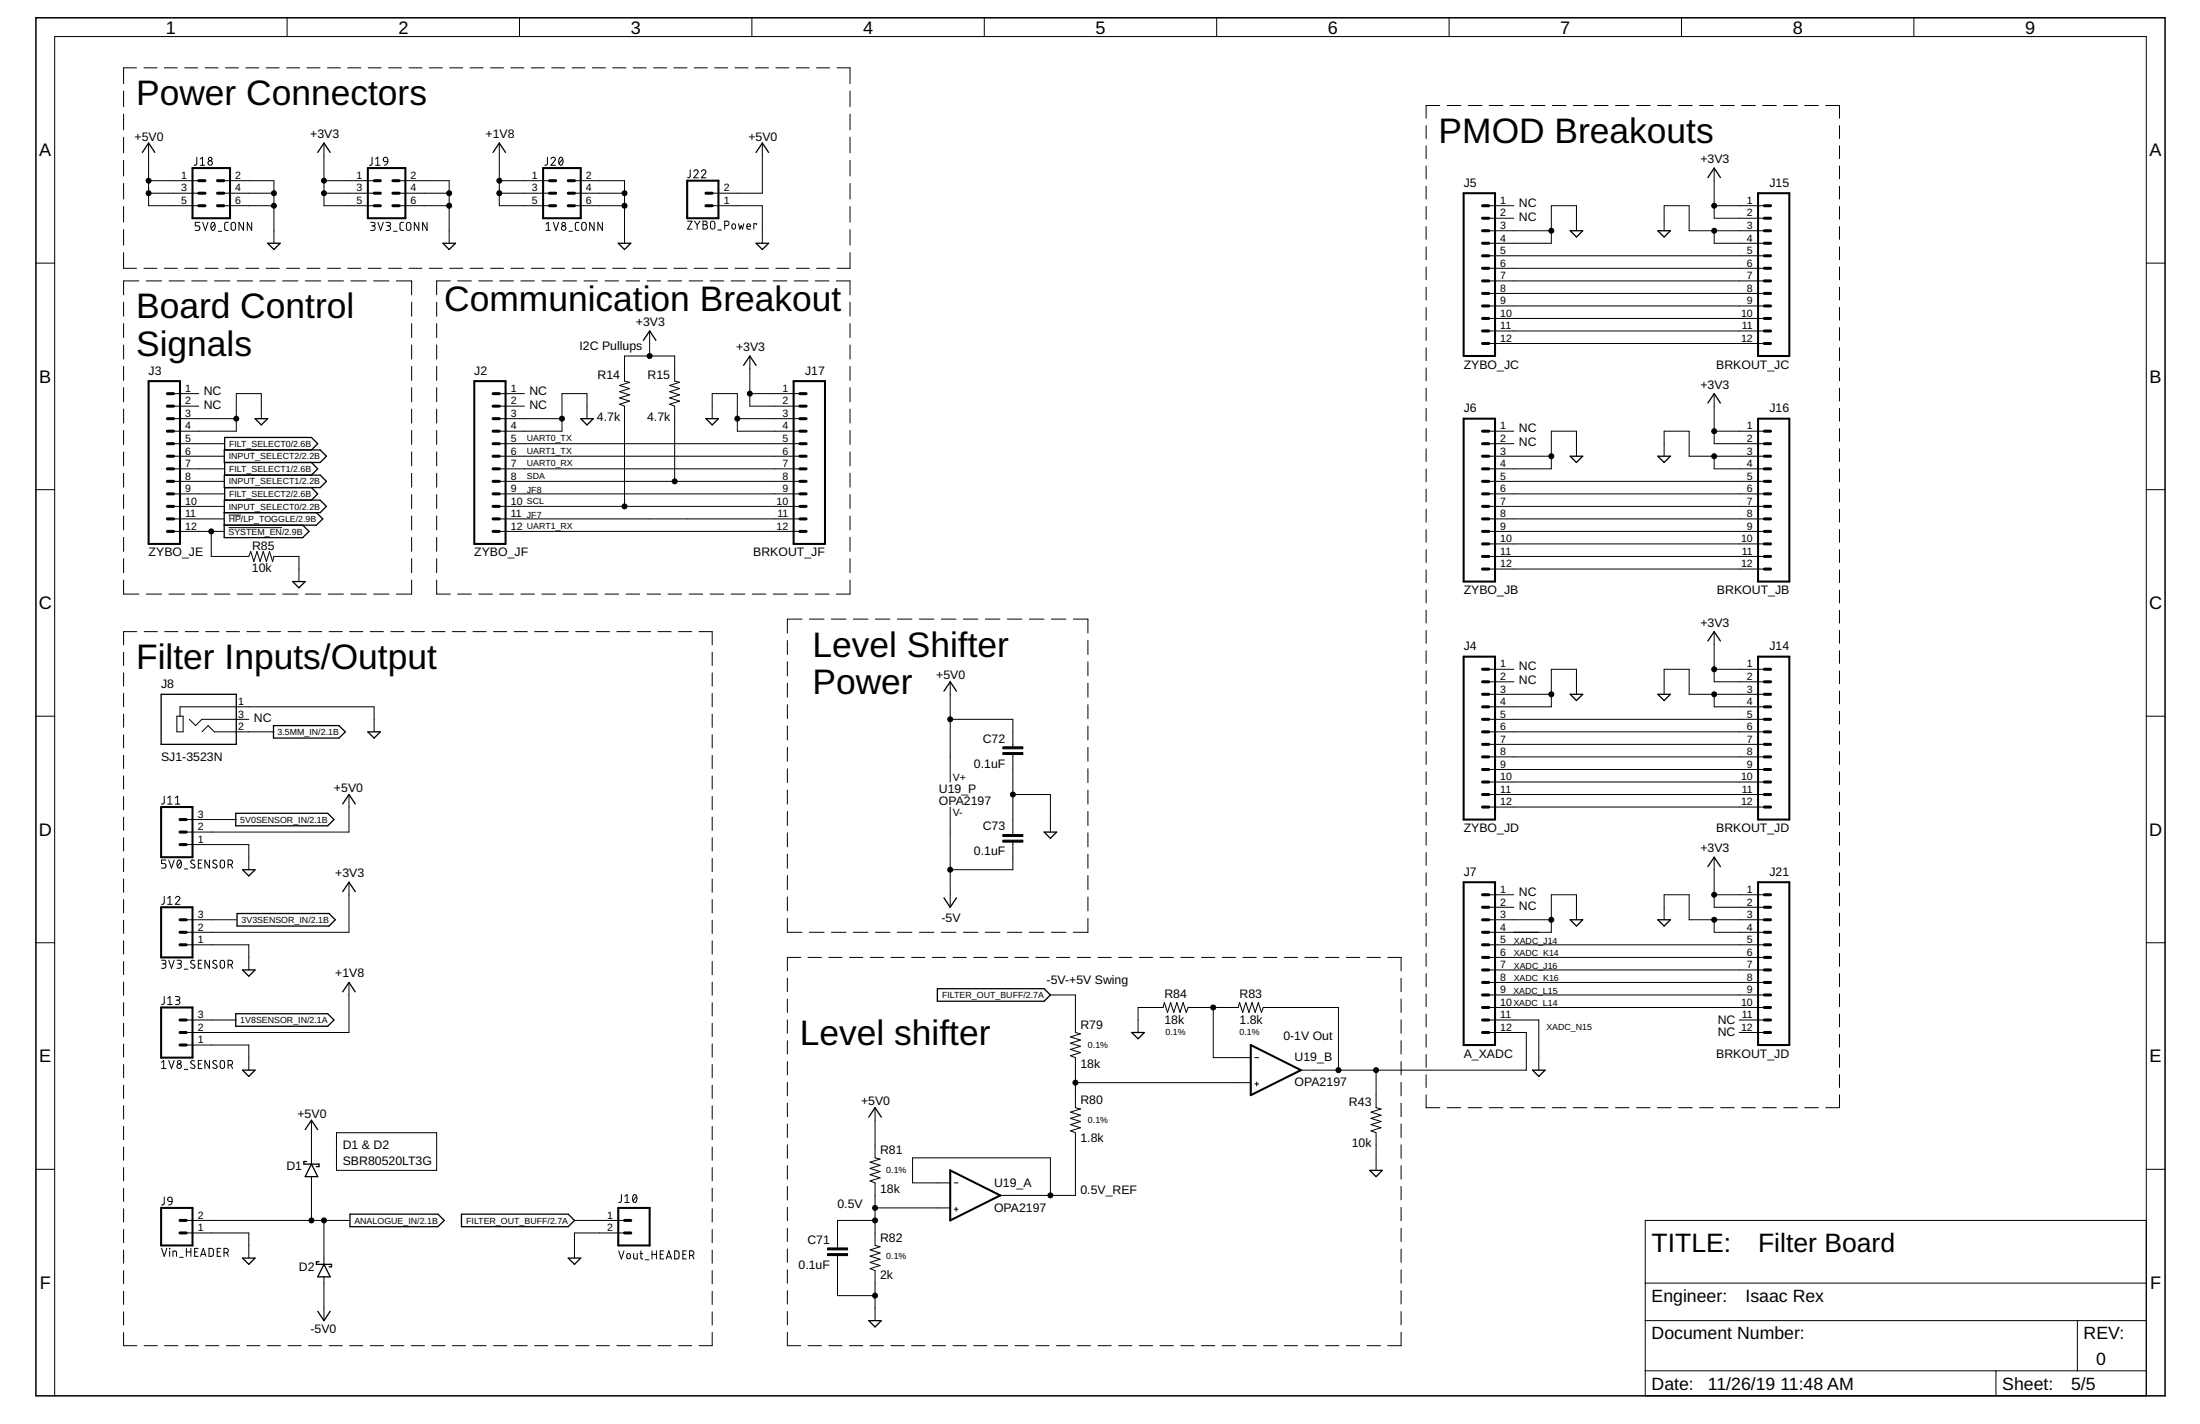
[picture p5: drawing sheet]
<svg xmlns="http://www.w3.org/2000/svg" width="432mm" height="279mm" viewBox="0 0 432 279" stroke-linecap="round" stroke-linejoin="round" font-family="sans-serif">
<g fill="none" stroke="#000" stroke-width=".2">
<path d="M24.3 17.9v3M26.8 13.3h-2.5v3.1M28.3 13.3h2.5M32.3 13.3h2.5M36.3 13.3h2.5M40.3 13.3h2.5M44.3 13.3h2.5M48.3 13.3h2.5M52.3 13.3h2.5M56.3 13.3h2.5M56.3 3.5v3.7M60.3 13.3h2.5"/>
<path d="M64.3 13.3h2.5M68.3 13.3h2.5M72.3 13.3h2.5M76.3 13.3h2.5M80.3 13.3h2.5M84.3 13.3h2.5M88.3 13.3h2.5M92.3 13.3h2.5M96.3 13.3h2.5M100.3 13.3h2.5M102 3.5v3.7M104.3 13.3h2.5"/>
<path d="M108.3 13.3h2.5M112.3 13.3h2.5M116.3 13.3h2.5M120.3 13.3h2.5M124.3 13.3h2.5M128.3 13.3h2.5M132.3 13.3h2.5M136.3 13.3h2.5M140.3 13.3h2.5M144.3 13.3h2.5M147.6 3.5v3.7M148.3 13.3h2.5"/>
<path d="M152.3 13.3h2.5M156.3 13.3h2.5M160.3 13.3h2.5M164.3 13.3h2.5v3.1M166.8 17.9v3M193.2 3.5v3.7M238.8 3.5v3.7M284.4 3.5v3.7M330 3.5v3.7M375.6 3.5v3.7M24.3 22.4v3.1M24.3 26.9v3.1"/>
<path d="M24.3 31.5v3M24.3 36v3.1M29.2 28.1v12.3h9.8M29.2 35.5h9.8M29.2 37.9h9.8M38.6 30.8v1.4l-.2 .2h-.3M39.3 32.4h.9M39.3 31.2l.5-.4v1.6M43.9 35.5h9.9v12.2M43.9 37.9h9.9M63.6 28.1v12.3h9.8M63.6 35.5h9.8"/>
<path d="M63.6 37.9h9.8M73 30.8v1.4l-.2 .2h-.3M73.7 32.4h.9M73.7 31.2l.4-.4v1.6M75.4 31l.3-.2 .3 .2 .1 .7-.8-.1-.1-.3zM76.1 31.7l-.3 .6-.4 .1M78.3 35.5h9.9v12.2M78.3 37.9h9.9M98 28.1v12.3h9.8M98 35.5h9.8M98 37.9h9.8M107.4 30.8v1.4l-.2 .2h-.3"/>
<path d="M108.1 31.2a.43 .43 0 0 1 .6-.3 .43 .43 0 0 1 .2 .6l-.8 .9h.9M109.9 30.9l.2-.1a.96 .96 0 0 1 0 1.6 1.01 1.01 0 0 1-.2-1.5zM110.4 31.2l-.7 .9M112.8 35.5h9.8v12.2M112.8 37.9h9.8M135.5 33.3l-.1 1.4-.1 .2h-.3M136.2 33.7a.43 .43 0 0 1 .6-.4 .43 .43 0 0 1 .1 .7l-.7 .9h.8M137.7 33.7a.43 .43 0 0 1 .6-.4 .43 .43 0 0 1 .1 .7l-.7 .9h.8M149.6 28.1v9.8h-9.8M166.8 22.4v3.1M166.8 26.9v3.1M166.8 31.5v3"/>
<path d="M166.8 36v3.1M279.9 24.7v2.5M279.9 28.6v2.5M279.9 32.6v2.5M279.9 36.6v2.5M282.6 20.7h-2.7v2.5M284 20.7h2.7M288.2 20.7h2.7M292.3 20.7h2.7M296.4 20.7h2.7M300.5 20.7h2.7M304.7 20.7h2.7"/>
<path d="M308.8 20.7h2.7M312.9 20.7h2.7M317.1 20.7h2.6M321.2 20.7h2.7M325.3 20.7h2.7M329.5 20.7h2.6M333.6 20.7h2.7M336.4 33v9.8h9.9M337.7 20.7h2.7M341.8 20.7h2.7M346 20.7h2.6M350.1 20.7h2.7"/>
<path d="M354.2 20.7h2.7M358.4 20.7h2.6v2.5M361 24.7v2.5M361 28.6v2.5M361 32.6v2.5M361 36.6v2.5M7 51.6h3.7M24.3 40.5v3.1M24.3 45v3.1M24.3 49.6v3h2.5M24.3 59.3v2.7M27.3 55.1h-3v2.7"/>
<path d="M28.3 52.6h2.5M28.7 55.1h3M32.3 52.6h2.5M33.2 55.1h3M36.3 52.6h2.5M37.6 55.1h3M39.2 43.6h-.9v.7h.6a.45 .45 0 0 1 .3 .5 .45 .45 0 0 1-.3 .4h-.6M39.8 43.6l.5 1.6 .5-1.6M40.3 52.6h2.5M41.6 43.7l.2-.1a.93 .93 0 0 1 0 1.6 1.01 1.01 0 0 1-.2-1.5zM42.1 55.1h3M42.2 44l-.8 .9"/>
<path d="M42.8 45.4h.7M43.9 40.4h9.9M44.3 52.6h2.5M44.8 43.6l-.5 .1-.2 .3v1l.2 .2h.5M45.5 43.8l.3-.2 .3 .2 .1 1a.43 .43 0 0 1-.4 .4 .43 .43 0 0 1-.4-.4zM46.6 55.1h3M47.8 43.6v1.6l-.9-1.6v1.6M48.3 52.6h2.5M49.4 43.6v1.6l-.9-1.6v1.6M51 55.1h3M52.3 52.6h2.5M55.5 55.1h3"/>
<path d="M56.3 52.6h2.5M59.9 55.1h3M60.3 52.6h2.5M64.3 52.6h2.5M64.4 55.1h3M68.3 52.6h2.5M68.9 55.1h3M72.3 52.6h2.5M72.7 43.6h.6a.35 .35 0 0 1 .3 .4 .35 .35 0 0 1-.3 .3h-.4M73.2 44.3a.44 .44 0 0 1 .4 .5 .44 .44 0 0 1-.4 .4h-.5M73.3 55.1h3M74.2 43.6l.5 1.6 .5-1.6"/>
<path d="M75.8 43.6h.5a.35 .35 0 0 1 .4 .4 .35 .35 0 0 1-.4 .3h-.3M76.2 44.3a.44 .44 0 0 1 .5 .5 .44 .44 0 0 1-.5 .4h-.4M76.3 52.6h2.5M77.2 45.4h.7M77.8 55.1h3v2.7M78.3 40.4h9.9M79.2 43.6l-.5 .1-.2 .3v1l.2 .2h.5M79.9 43.8l.3-.2 .3 .2 .1 1a.44 .44 0 0 1-.4 .4 .44 .44 0 0 1-.4-.4zM80.3 52.6h2.5M80.8 59.3v2.7M82.2 43.6v1.6l-.9-1.6v1.6M83.8 43.6v1.6l-.8-1.6v1.6"/>
<path d="M84.3 52.6h2.5M85.7 59.3v2.7M88.3 52.6h2.5M88.4 55.1h-2.7v2.7M89.8 55.1h2.7M92.3 52.6h2.5M94 55.1h2.6M96.3 52.6h2.5M98.1 55.1h2.7M100.3 52.6h2.5M102.2 55.1h2.7M104.3 52.6h2.5"/>
<path d="M106.4 55.1h2.6M107.2 45.2h.8M107.2 44l.4-.4v1.6M108.3 52.6h2.5M108.6 43.6l.5 1.6 .5-1.6M110.5 55.1h2.7M111.7 45.4h.7M112.3 52.6h2.5M112.8 40.4h9.8M113.6 43.6l-.6 .1-.1 .3 .1 1.1 .6 .1M114.3 43.8l.3-.2 .3 .2 .2 1a.44 .44 0 0 1-.5 .4 .44 .44 0 0 1-.4-.4zM114.6 55.1h2.7"/>
<path d="M116.3 52.6h2.5M116.6 43.6v1.6l-.9-1.6v1.6M118.2 43.6v1.6l-.9-1.6v1.6M118.7 55.1h2.7M120.3 52.6h2.5M122.9 55.1h2.6M124.3 52.6h2.5M127 55.1h2.7M128.3 52.6h2.5M131.1 55.1h2.7M132.3 52.6h2.5M135 43.4h.8l-.8 1.6h.8"/>
<path d="M135.3 55.1h2.6M136.3 52.6h2.5M136.3 43.4l.5 .7M136.8 44.1v.9M137.4 43.4l-.6 .7M138 43.4h.4a.35 .35 0 0 1 .4 .3 .35 .35 0 0 1-.4 .4 .43 .43 0 0 1 .5 .4 .43 .43 0 0 1-.5 .5h-.4zM138 44.1h.4M139.4 55.1h2.6M139.6 43.5l.3-.1 .3 .1 .1 1a.43 .43 0 0 1-.4 .5 .43 .43 0 0 1-.5-.5zM139.8 40.4h9.8v7.3M140.3 52.6h2.5M140.9 45.1h.7"/>
<path d="M142.2 44.3h.5a.43 .43 0 0 0 .4-.5 .43 .43 0 0 0-.4-.4h-.5v1.6M143.5 55.1h2.7M143.8 44l.2-.1 .3 .1 .1 .6a.35 .35 0 0 1-.4 .4 .35 .35 0 0 1-.3-.4zM144.3 52.6h2.5M144.9 43.9l.3 1.1 .3-.7 .2 .7 .3-1.1M146.6 44.4h.7a.36 .36 0 0 0-.3-.5 .36 .36 0 0 0-.4 .4l.1 .6 .6 .1M147.6 55.1h2.7M148.3 52.6h2.5M148.5 44.1v-.2h-.5v1.1M151.8 55.1h2.7M152.3 52.6h2.5M155.9 55.1h2.7"/>
<path d="M156.3 52.6h2.5M160 55.1h2.7M160.3 52.6h2.5M164.1 55.1h2.7v2.7M166.8 49.6v3h-2.5M166.8 40.5v3.1M166.8 45v3.1M166.8 59.3v2.7M279.9 40.5v2.5M279.9 44.5v2.5M279.9 48.4v2.5M279.9 52.4v2.5"/>
<path d="M279.9 56.3v2.6M292.2 52.6h54.1M292.2 55.1h54.1M292.2 40.4h4.9M292.2 42.8h4.9M292.2 45.3h12.3M292.2 50.2h54.1M292.2 57.6h54.1M309.4 45.3v-4.9h-4.9v7.3h-12.3M326.6 45.3v-4.9h4.9v4.9h14.8M336.4 40.4h9.9M336.4 45.3v2.4h9.9"/>
<path d="M361 40.5v2.5M361 44.5v2.5M361 48.4v2.5M361 52.4v2.5M361 56.3v2.6M421.3 51.6h3.6M24.3 63.5v2.7M24.3 67.7v2.7M24.3 71.9v2.7M24.3 76.1v2.7M34.1 77.2h4.9M34.1 79.7h4.9"/>
<path d="M80.8 63.5v2.7M80.8 67.7v2.7M80.8 71.9v2.7M80.8 76.1v2.7M85.7 63.5v2.7M85.7 67.7v2.7M85.7 71.9v2.7M85.7 76.1v2.7M98 77.2h4.9M98 79.7h4.9M127.5 64.9v4.9M147.2 77.2h9.8"/>
<path d="M147.2 69.8v9.9h9.8M166.8 63.5v2.7M166.8 67.7v2.7M166.8 71.9v2.7M166.8 76.1v2.7M279.9 60.3v2.5M279.9 64.3v2.5M279.9 68.2v2.6M279.9 72.2v2.5M279.9 76.2v2.5M292.2 60h54.1M292.2 62.5h54.1"/>
<path d="M292.2 64.9h54.1M292.2 67.4h54.1M336.4 77.2v9.9h9.9M361 60.3v2.5M361 64.3v2.5M361 68.2v2.6M361 72.2v2.5M361 76.2v2.5M7 96.1h3.7M24.3 80.3v2.7M24.3 84.5v2.7M24.3 88.7v2.7"/>
<path d="M24.3 92.9v2.7M24.3 97v2.8M34.1 82.1h12.3M34.1 87.1h9.8M34.1 89.5h9.8M34.1 92h9.8M34.1 94.4h9.8M34.1 96.9h9.8M34.1 99.4h9.8M51.3 82.1v-4.9h-4.9v7.4h-12.3M80.8 80.3v2.7M80.8 84.5v2.7"/>
<path d="M80.8 88.7v2.7M80.8 92.9v2.7M80.8 97v2.8M85.7 80.3v2.7M85.7 84.5v2.7M85.7 88.7v2.7M85.7 92.9v2.7M85.7 97v2.8M98 82.1h12.3M98 87.1h59M98 89.5h59M98 92h59"/>
<path d="M98 94.4h59M98 96.9h59M98 99.4h59M115.2 82.1v-4.9h-4.9v7.4h-12.3M132.4 94.4v-14.7l-1-.4 2-.6-2-.6 2-.6-2-.6 2-.7-2-.6 2-.6-1-.2v-5h-9.8v5l1 .2-2 .6 2 .6-2 .7 2 .6-2 .6 2 .6-2 .6 1 .4v19.7M139.8 82.1v-4.9h4.9v7.4h12.3M144.7 82.1h12.3M166.8 80.3v2.7M166.8 84.5v2.7M166.8 88.7v2.7M166.8 92.9v2.7M166.8 97v2.8"/>
<path d="M279.9 80.1v2.5M279.9 84.1v2.5M279.9 88.1v2.5M279.9 92v2.5M279.9 96v2.5M279.9 99.9v2.5M292.2 84.6h4.9M292.2 87.1h4.9M292.2 89.5h12.3M292.2 94.4h54.1M292.2 96.9h54.1M292.2 99.4h54.1"/>
<path d="M309.4 89.5v-4.9h-4.9v7.4h-12.3M326.6 89.5v-4.9h4.9v4.9h14.8M336.4 84.6h9.9M336.4 89.5v2.5h9.9M361 80.1v2.5M361 84.1v2.5M361 88.1v2.5M361 92v2.5M361 96v2.5M361 99.9v2.5M421.3 96.1h3.6M24.3 101.2v2.8"/>
<path d="M24.3 105.4v2.8M24.3 109.6v2.8M24.3 113.8v2.8h3M28.7 116.6h3M33.2 116.6h3M34.1 101.8h9.8M34.1 104.3h9.8M37.6 116.6h3M41.5 104.3v4.9h7.3l.4-1 .6 2 .6-2 .7 2 .6-2 .6 2 .6-2 .6 2 .3-1h4.9v4.9M42.1 116.6h3M44.9 103.5h10.5M44.9 101.1h2.4"/>
<path d="M46.6 116.6h3M51 116.6h3M55.5 116.6h3M59.9 116.6h3M64.4 116.6h3M68.9 116.6h3M73.3 116.6h3M80.8 113.8v2.8h-3M80.8 101.2v2.8M80.8 105.4v2.8M80.8 109.6v2.8M85.7 101.2v2.8"/>
<path d="M85.7 105.4v2.8M85.7 109.6v2.8M85.7 113.8v2.8h2.7M89.8 116.6h2.7M94 116.6h2.6M98 101.8h59M98 104.3h59M98.1 116.6h2.7M102.2 116.6h2.7M106.4 116.6h2.6M110.5 116.6h2.7M114.6 116.6h2.7"/>
<path d="M118.7 116.6h2.7M122.9 116.6h2.6M127 116.6h2.7M131.1 116.6h2.7M135.3 116.6h2.6M139.4 116.6h2.6M143.5 116.6h2.7M147.6 116.6h2.7M151.8 116.6h2.7M155.9 116.6h2.7M160 116.6h2.7M166.8 101.2v2.8"/>
<path d="M166.8 105.4v2.8M166.8 109.6v2.8M166.8 113.8v2.8h-2.7M279.9 103.9v2.5M279.9 107.9v2.5M279.9 111.8v2.5M279.9 115.8v2.5M279.9 119.7v2.6M292.2 101.8h54.1M292.2 104.3h54.1M292.2 106.7h54.1M292.2 109.2h54.1"/>
<path d="M292.2 111.7h54.1M361 103.9v2.5M361 107.9v2.5M361 111.8v2.5M361 115.8v2.5M361 119.7v2.6M24.3 128v2.6M24.3 132v2.6M24.3 136.1v2.6M26.8 123.9h-2.5v2.6M28.3 123.9h2.6M32.3 123.9h2.6"/>
<path d="M36.4 123.9h2.5M40.4 123.9h2.6M44.4 123.9h2.6M48.5 123.9h2.5M52.5 123.9h2.6M56.5 123.9h2.6M60.6 123.9h2.5M64.6 123.9h2.6M68.6 123.9h2.6M72.7 123.9h2.5M76.7 123.9h2.6M80.7 123.9h2.6"/>
<path d="M84.8 123.9h2.6M88.8 123.9h2.6M92.8 123.9h2.6M96.9 123.9h2.5M100.9 123.9h2.6M104.9 123.9h2.6M109 123.9h2.5M113 123.9h2.6M117 123.9h2.6M121.1 123.9h2.6M125.1 123.9h2.6M129.1 123.9h2.6"/>
<path d="M133.2 123.9h2.6M137.2 123.9h2.6v2.6M139.8 128v2.6M139.8 132v2.6M139.8 136.1v2.6M154.5 125.7v2.7M154.5 129.9v2.7M154.5 134v2.8M154.5 138.3v2.7M157.4 121.5h-2.9v2.7M158.9 121.5h2.8M163.2 121.5h2.9"/>
<path d="M167.5 121.5h2.9M171.8 121.5h2.9M176.1 121.5h2.9M180.4 121.5h2.9M184.8 121.5h2.8M186.5 133.8v19.6M189.1 121.5h2.8M193.4 121.5h2.9M197.7 121.5h2.9M202 121.5h2.9M206.4 121.5h2.8M210.7 121.5h2.8v2.7"/>
<path d="M213.5 125.7v2.7M213.5 129.9v2.7M213.5 134v2.8M213.5 138.3v2.7M279.9 123.7v2.5M279.9 127.7v2.5M279.9 131.6v2.5M279.9 135.6v2.5M279.9 139.6v2.5M292.2 131.3h4.9M292.2 133.8h4.9M292.2 136.2h12.3"/>
<path d="M309.4 136.2v-4.9h-4.9v7.4h-12.3M326.6 136.2v-4.9h4.9v4.9h14.8M336.4 131.3h9.9M336.4 123.9v9.9h9.9M336.4 136.2v2.5h9.9M361 123.7v2.5M361 127.7v2.5M361 131.6v2.5M361 135.6v2.5M361 139.6v2.5M7 140.5h3.7M24.3 140.1v2.6"/>
<path d="M24.3 144.2v2.5M24.3 148.2v2.6M24.3 152.3v2.5M24.3 156.3v2.6M32.2 156.2v1.4l-.2 .2h-.3M32.9 157.8h.9M32.9 156.5l.5-.3v1.6M34.4 157.8h.9M34.4 156.5l.5-.3v1.6M34.7 140.5h1.2v3.1h-1.2zM35.3 140.5v-1.8h38.1v4.9M37.2 141.1l1.2 1.3 1.2-1.3h9.2"/>
<path d="M39.6 143.6l1.3-1.2 1.2 1.2h11.7M68.5 155.9v7.4h-31.9M139.8 140.1v2.6M139.8 144.2v2.5M139.8 148.2v2.6M139.8 152.3v2.5M139.8 156.3v2.6M154.5 142.5v2.7M154.5 146.6v2.8M154.5 150.8v2.8M154.5 155v2.8M154.5 159.2v2.8"/>
<path d="M186.5 141.1h12.3v5.5M186.5 158.3v19.7M198.8 155.9h7.4v7.4M198.8 148v15.7M213.5 142.5v2.7M213.5 146.6v2.8M213.5 150.8v2.8M213.5 155v2.8M213.5 159.2v2.8M279.9 143.5v2.5M279.9 147.5v2.5M279.9 151.4v2.5"/>
<path d="M279.9 155.4v2.5M279.9 159.4v2.5M292.2 141.1h54.1M292.2 143.6h54.1M292.2 146h54.1M292.2 148.5h54.1M292.2 151h54.1M292.2 153.4h54.1M292.2 155.9h54.1M292.2 158.3h54.1M361 143.5v2.5M361 147.5v2.5"/>
<path d="M361 151.4v2.5M361 155.4v2.5M361 159.4v2.5M421.3 140.5h3.6M24.3 160.3v2.6M24.3 164.4v2.6M24.3 168.4v2.6M24.3 172.5v2.6M24.3 176.5v2.6M32.2 175.9v1.3l-.2 .2h-.3M32.6 168.7h-.9v.7h.5a.46 .46 0 0 1 .4 .5 .46 .46 0 0 1-.4 .4h-.5M32.9 176.2l.5-.3v1.5"/>
<path d="M32.9 177.4h.9M33.1 168.7l.6 1.6 .5-1.6M34.4 176.2a.43 .43 0 0 1 .6-.3 .43 .43 0 0 1 .2 .7l-.8 .8h.9M34.9 168.8l.3-.1a.93 .93 0 0 1 0 1.6 1.01 1.01 0 0 1-.3-1.5zM35.5 169.1l-.7 .9M36.2 170.5h.7M36.6 165.7h12.2v4.9M36.6 160.8h9.8M38.2 168.9a.39 .39 0 0 0-.6-.1 .39 .39 0 0 0 0 .6l.5 .3a.39 .39 0 0 1 0 .6 .39 .39 0 0 1-.6-.1l-.1-.1M38.9 169.4h.5M39.6 168.7h-.7v1.6h.7M41.1 168.7v1.6l-.9-1.6v1.6"/>
<path d="M42.5 168.9a.39 .39 0 0 0-.6-.1 .39 .39 0 0 0 .1 .6l.4 .3a.39 .39 0 0 1 .1 .6 .39 .39 0 0 1-.6-.1l-.2-.1M43.3 168.9l.3-.2 .3 .2 .2 1a.43 .43 0 0 1-.5 .4 .43 .43 0 0 1-.4-.4zM44.8 169.6h.4a.44 .44 0 0 0 .5-.4 .44 .44 0 0 0-.5-.5h-.4v1.6M45.3 169.6l.4 .7M68.5 173.1v9.8h-31.9M139.8 160.3v2.6M139.8 164.4v2.6M139.8 168.4v2.6M139.8 172.5v2.6M139.8 176.5v2.6M154.5 163.4v2.8M154.5 167.6v2.7"/>
<path d="M154.5 171.8v2.7M154.5 176v2.7M198.8 165.2v5.4h-12.3M213.5 163.4v2.8M213.5 167.6v2.7M213.5 171.8v2.7M213.5 176v2.7M279.9 163.3v2.5M279.9 167.3v2.5M279.9 171.3v2.5M279.9 175.2v2.5M279.9 179.2v2.5"/>
<path d="M292.2 175.6h4.9M292.2 178h4.9M336.4 175.6h9.9M336.4 168.2v9.8h9.9M361 163.3v2.5M361 167.3v2.5M361 171.3v2.5M361 175.2v2.5M361 179.2v2.5M7 185h3.7M24.3 180.6v2.6M24.3 184.6v2.6"/>
<path d="M24.3 188.7v2.5M24.3 192.7v2.6M24.3 196.7v2.6M31.7 188.4h.5a.35 .35 0 0 1 .4 .4 .35 .35 0 0 1-.4 .3h-.3M32.1 189.1a.44 .44 0 0 1 .5 .4 .44 .44 0 0 1-.5 .5h-.4M32.2 195.5v1.4l-.2 .2h-.3M32.9 195.9l.5-.4v1.6M32.9 197.1h.9M33.1 188.4l.6 1.6 .5-1.6M34.4 195.5h.5a.35 .35 0 0 1 .4 .4 .35 .35 0 0 1-.4 .3h-.3M34.7 188.4h.6a.35 .35 0 0 1 .3 .4 .35 .35 0 0 1-.3 .3h-.4M34.9 196.2a.43 .43 0 0 1 .4 .5 .43 .43 0 0 1-.4 .4h-.5"/>
<path d="M35.2 189.1a.44 .44 0 0 1 .4 .4 .44 .44 0 0 1-.4 .5h-.5M36.2 190.2h.7M36.6 180.5h9.8M36.6 185.4h12.2v4.9M38.2 188.5a.39 .39 0 0 0-.6 0 .39 .39 0 0 0 0 .6l.5 .2a.39 .39 0 0 1 0 .6 .39 .39 0 0 1-.6 0l-.1-.1M38.9 189.1h.5M39.6 188.4h-.7v1.6h.7M41.1 188.4v1.6l-.9-1.6v1.6M42.5 188.5a.39 .39 0 0 0-.6 0 .39 .39 0 0 0 .1 .6l.4 .2a.39 .39 0 0 1 .1 .6 .39 .39 0 0 1-.6 0l-.2-.1M43.3 188.5l.3-.1 .3 .1 .2 1a.43 .43 0 0 1-.5 .5 .43 .43 0 0 1-.4-.5zM44.8 189.3h.4a.44 .44 0 0 0 .5-.5 .44 .44 0 0 0-.5-.4h-.4v1.6M45.3 189.3l.4 .7"/>
<path d="M68.5 192.8v9.8h-31.9M139.8 180.6v2.6M139.8 184.6v2.6M139.8 188.7v2.5M139.8 192.7v2.6M139.8 196.7v2.6M154.5 180.2v2.7h2.9M154.5 191.9v2.7M154.5 196v2.6M157.2 187.9h-2.7v2.6M158.6 187.9h2.6M158.9 182.9h2.8"/>
<path d="M162.7 187.9h2.6M163.2 182.9h2.9M166.7 187.9h2.6M167.5 182.9h2.9M170.8 187.9h2.6M171.8 182.9h2.9M174.9 187.9h2.6M176.1 182.9h2.9M178.9 187.9h2.6M180.4 182.9h2.9M183 187.9h2.6M184.8 182.9h2.8"/>
<path d="M187 187.9h2.7M189.1 182.9h2.8M191.1 187.9h2.6M193.4 182.9h2.9M195.2 187.9h2.6M197.7 182.9h2.9M199.2 187.9h2.6M202 182.9h2.9M203.3 187.9h2.6M206.2 195.2h4.9v7.4l1 .2-2 .7 2 .6-2 .6 2 .6-2 .6 2 .6-2 .6 1 .4v9.8l1 .3-2 .6 2 .6-2 .6 2 .6-2 .7 2 .6-2 .6 1 .3v12.3h-14.8M206.4 182.9h2.8M207.4 187.9h2.6"/>
<path d="M211.4 187.9h2.6M213.5 180.2v2.7h-2.8M215.5 187.9h2.6M219.6 187.9h2.6M223.6 187.9h2.6M227.7 187.9h2.6M231.8 187.9h2.6M235.8 187.9h2.6M238.1 197.7v9.8h7.4M239.9 187.9h2.6M243.9 187.9h2.6M248 187.9h2.6"/>
<path d="M252.1 187.9h2.6M256.1 187.9h2.6M260.2 187.9h2.6M264.2 187.9h2.7M268.3 187.9h2.6M272.4 187.9h2.6v2.6M275 191.9v2.7M275 196v2.6M279.9 183.1v2.6M279.9 187.1v2.5M279.9 191.1v2.5M279.9 195v2.5"/>
<path d="M279.9 199v2.5M292.2 187.9h54.1M292.2 180.5h12.3M292.2 185.4h54.1M292.2 190.3h54.1M292.2 192.8h54.1M292.2 195.2h54.1M292.2 197.7h54.1M309.4 180.5v-4.9h-4.9v7.3h-12.3M326.6 180.5v-4.9h4.9v4.9h14.8M336.4 180.5v2.4h9.9M361 183.1v2.6"/>
<path d="M361 187.1v2.5M361 191.1v2.5M361 195v2.5M361 199v2.5M421.3 185h3.6M24.3 200.8v2.6M24.3 204.8v2.6M24.3 208.9v2.6M24.3 212.9v2.6M24.3 217v2.6M31.7 208.4l.4-.3v1.6M31.7 209.7h.9"/>
<path d="M33.1 208.1l.6 1.6 .5-1.6M36.2 209.8h.7M36.6 200.1h9.8M36.6 205h12.2v5M38.2 208.2a.39 .39 0 0 0-.6-.1 .39 .39 0 0 0 0 .6l.5 .3a.39 .39 0 0 1 0 .6 .39 .39 0 0 1-.6-.1l-.1-.1M38.9 208.8h.5M39.6 208.1h-.7v1.6h.7M41.1 208.1v1.6l-.9-1.6v1.6M42.5 208.2a.39 .39 0 0 0-.6-.1 .39 .39 0 0 0 .1 .6l.4 .3a.39 .39 0 0 1 .1 .6 .39 .39 0 0 1-.6-.1l-.2-.1M43.3 208.2l.3-.1 .3 .1 .2 1a.43 .43 0 0 1-.5 .5 .43 .43 0 0 1-.4-.5zM44.8 209h.4a.44 .44 0 0 0 .5-.5 .44 .44 0 0 0-.5-.4h-.4v1.6M45.3 209l.4 .7"/>
<path d="M61.1 219.8v8.6M139.8 200.8v2.6M139.8 204.8v2.6M139.8 208.9v2.6M139.8 212.9v2.6M139.8 217v2.6M154.5 200.1v2.6M154.5 204.2v2.6M154.5 208.3v2.6M154.5 212.4v2.6M154.5 216.5v2.6M171.7 217.3v9.9l1 .2-1.9 .6 1.9 .6-1.9 .7 1.9 .6-1.9 .6 1.9 .6-1.9 .6 .9 .4v12.3l1 .2-1.9 .6 1.9 .7-1.9 .6 1.9 .6-1.9 .6 1.9 .6-1.9 .6 .9 .4v9.8"/>
<path d="M211.1 212.4h34.4M223.4 202.6v-4.9h4.9l.2-1 .7 1.9 .6-1.9 .6 1.9 .6-1.9 .6 1.9 .6-1.9 .6 1.9 .4-.9h9.8l.3-1 .6 1.9 .6-1.9 .6 1.9 .6-1.9 .7 1.9 .6-1.9 .6 1.9 .3-.9h14.8v12.3M246.3 207.5h.7M246.3 212.7h.7M246.7 212.3v.7M270.1 210v7.3l1 .3-2 .6 2 .6-2 .6 2 .6-2 .7 2 .6-2 .6 1 .3v7.4M275 200.1v2.6M275 204.2v2.6M275 208.3v2.6M275 212.4v2.6M275 216.5v2.6M279.9 202.9v2.6"/>
<path d="M279.9 206.9v2.5M279.9 210.9v2.5M279.9 214.8v2.5h2.7M284 217.3h2.7M288.2 217.3h2.7M292.2 200.1h9.8v9.9M292.2 202.6h7.4v7.4h-44.3M292.3 217.3h2.7M296.4 217.3h2.7M300.5 217.3h2.7M304.7 217.3h2.7M308.8 217.3h2.7"/>
<path d="M312.9 217.3h2.7M317.1 217.3h2.6M321.2 217.3h2.7M325.3 217.3h2.7M329.5 217.3h2.6M333.6 217.3h2.7M337.7 217.3h2.7M341.4 200.1h4.9M341.4 202.6h4.9M341.8 217.3h2.7M346 217.3h2.6M350.1 217.3h2.7"/>
<path d="M354.2 217.3h2.7M361 202.9v2.6M361 206.9v2.5M361 210.9v2.5M361 214.8v2.5h-2.6M7 229.4h3.7M24.3 221v2.6M24.3 225v2.6M24.3 229.1v2.6M24.3 233.1v2.6M24.3 237.2v2.6M32.2 234.9v1.3l-.2 .2h-.3"/>
<path d="M33 235l.4-.1 .3 .1 .1 .7-.8-.1-.1-.3zM33.8 235.7l-.3 .6-.4 .1M36.6 239.5h31.9M61.1 230.9v8.6M63.6 239.5v8.6M66 222.2h19.7v7.4h-19.7zM112.8 239.5h9.8M122 234.4l-.1 1.3-.2 .2h-.3M122.6 235.9h.9M122.6 234.7l.5-.3v1.5M124.4 234.5l.2-.1a.91 .91 0 0 1 0 1.5 .97 .97 0 0 1-.2-1.4zM124.9 234.7l-.7 .9"/>
<path d="M139.8 221v2.6M139.8 225v2.6M139.8 229.1v2.6M139.8 233.1v2.6M139.8 237.2v2.6M154.5 220.5v2.7M154.5 224.6v2.7M154.5 228.7v2.7M154.5 232.8v2.6M154.5 236.9v2.6M171.7 239.5h-7.3v5.4M171.7 237h14.8"/>
<path d="M186.5 232.1h-7.4v-4.9h27.1v7.3M187.3 232.1h.7M187.3 237.3h.7M187.7 236.9v.7M275 220.5v2.7M275 224.6v2.7M275 228.7v2.7M275 232.8v2.6M275 236.9v2.6M421.3 239.5h-98.4v34.4h98.4v-266.7h-410.6v266.7M421.3 229.4h3.6M24.3 241.2v2.6"/>
<path d="M24.3 245.3v2.6M24.3 249.3v2.6M24.3 253.4v2.5M24.3 257.4v2.6M31.7 244.9l.5 1.6 .5-1.6M33.3 244.9v.1zM33.3 245.5v1M34 246.5v-1l.6 .1v.9M35.3 246.7h.7M36.6 241.9h12.2v4.9M36.6 244.9v1.6M36.6 245.6h.9"/>
<path d="M37.5 244.9v1.6M38.2 245.6h.5M38.9 244.9h-.7v1.6h.7M39.4 246.5l.5-1.6 .5 1.6M39.5 246.1h.8M41 244.9l.6 .1 .3 .2v1.1l-.3 .2h-.6zM42.6 245.6h.6M43.3 244.9h-.7v1.6h.7M44 245.8h.4a.43 .43 0 0 0 .4-.4 .43 .43 0 0 0-.4-.5h-.4v1.6M44.5 245.8l.3 .7M63.6 250.5v8.6M121.4 245.4l.6 1.6 .5-1.6"/>
<path d="M122.6 241.9h-9.8v4.9M123.1 246.1l.4-.1a.59 .59 0 0 1-.1 1l-.4-.2zM124.4 246v.8l.2 .2h.5v-1M125.6 246h.5M125.8 245.4v1.4l.3 .2M126.6 247.2h.7M128 246.1h.8M128 245.4v1.6M128.8 245.4v1.6M129.6 246.1h.5M130.3 245.4h-.7v1.6h.7M130.8 247l.5-1.6 .5 1.6"/>
<path d="M130.9 246.6h.8M132.4 245.4l.6 .1 .2 .2 .1 .9-.3 .4h-.6zM134 246.1h.6M134.7 245.4h-.7v1.6h.7M135.3 246.3h.5a.45 .45 0 0 0 .4-.4 .45 .45 0 0 0-.4-.5h-.5v1.6M135.9 246.3l.3 .7M139.8 241.2v2.6M139.8 245.3v2.6M139.8 249.3v2.6M139.8 253.4v2.5M139.8 257.4v2.6M154.5 241v2.6"/>
<path d="M154.5 245.1v2.6M154.5 249.2v2.6M154.5 253.2v2.7M154.5 257.3v2.6M164.4 246.3v7.9h7.3M275 241v2.6M275 245.1v2.6M275 249.2v2.6M275 253.2v2.7M275 257.3v2.6M322.9 259.1h98.4M322.9 251.8h98.4"/>
<path d="M407.7 259.1v9.9M24.3 261.5v2.5h2.5M28.3 264h2.6M32.3 264h2.6M36.4 264h2.5M40.4 264h2.6M44.4 264h2.6M48.5 264h2.5M52.5 264h2.6M56.5 264h2.6M60.6 264h2.5M64.6 264h2.6"/>
<path d="M68.6 264h2.6M72.7 264h2.5M76.7 264h2.6M80.7 264h2.6M84.8 264h2.6M88.8 264h2.6M92.8 264h2.6M96.9 264h2.5M100.9 264h2.6M104.9 264h2.6M109 264h2.5M113 264h2.6"/>
<path d="M117 264h2.6M121.1 264h2.6M125.1 264h2.6M129.1 264h2.6M133.2 264h2.6M139.8 261.5v2.5h-2.6M154.5 261.4v2.6h2.7M158.6 264h2.6M162.7 264h2.6M166.7 264h2.6M170.8 264h2.6M174.9 264h2.6"/>
<path d="M178.9 264h2.6M183 264h2.6M187 264h2.7M191.1 264h2.6M195.2 264h2.6M199.2 264h2.6M203.3 264h2.6M207.4 264h2.6M211.4 264h2.6M215.5 264h2.6M219.6 264h2.6M223.6 264h2.6"/>
<path d="M227.7 264h2.6M231.8 264h2.6M235.8 264h2.6M239.9 264h2.6M243.9 264h2.6M248 264h2.6M252.1 264h2.6M256.1 264h2.6M260.2 264h2.6M264.2 264h2.7M268.3 264h2.6M275 261.4v2.6h-2.6"/>
<path d="M322.9 269h98.4M391.8 269v4.9"/>
<circle cx="41.3" cy="32" r=".44"/>
<circle cx="41.3" cy="31.2" r=".35"/>
<circle cx="110.6" cy="44.8" r=".44"/>
<circle cx="110.6" cy="44" r=".35"/>
<circle cx="35.2" cy="209.2" r=".44"/>
<circle cx="35.2" cy="208.4" r=".34"/>
</g>
<g fill="none" stroke="#000" stroke-width=".25">
<path d="M27.9 29.9l1.3-1.8 1.2 1.8M62.4 29.9l1.2-1.8 1.2 1.8M96.8 29.9l1.2-1.8 1.2 1.8M148.4 29.9l1.2-1.8 1.3 1.8M335.2 34.8l1.2-1.8 1.3 1.8M52.5 47.7h2.5l-1.2 1.3zM86.9 47.7h2.5l-1.2 1.3zM121.3 47.7h2.5l-1.2 1.3zM148.4 47.7h2.5l-1.3 1.3zM308.2 45.3h2.4l-1.2 1.2zM325.4 45.3h2.5l-1.3 1.2zM126.3 66.8l1.2-1.9 1.2 1.9"/>
<path d="M145.9 71.7l1.3-1.9 1.2 1.9M335.2 79.1l1.2-1.9 1.3 1.9M44 88.3h18.8l1.3 1.2-1.3 1.2h-18.8zM44 93.2h18.8l1.3 1.2-1.3 1.3h-18.8zM44.1 88.3v-2.5h17l1.3 1.3-1.3 1.2M44.1 90.7v2.5M44.1 95.7v2.4M50.1 82.1h2.4l-1.2 1.3zM61.1 95.7l1.3 1.2-1.3 1.2M61.1 90.7l1.3 1.3-1.3 1.2M114 82.1h2.4l-1.2 1.3zM138.6 82.1h2.4l-1.2 1.3z"/>
<path d="M308.2 89.5h2.4l-1.2 1.2zM325.4 89.5h2.5l-1.3 1.2zM44 100.6h18.8l1.3-1.2-1.3-1.3h-18.8v7.4h15.4l1.2-1.2-1.2-1.3M57.4 114.1h2.5l-1.2 1.2zM62.1 100.6l1.3 1.2-1.3 1.2h-18.1M31.6 136.2h14.8v9.8h-14.8zM185.3 135.6l1.2-1.8 1.2 1.8M308.2 136.2h2.4l-1.2 1.3zM325.4 136.2h2.5l-1.3 1.3zM335.2 125.8l1.2-1.9 1.3 1.9M46.3 159.6h18l1.3 1.2-1.3 1.2h-18zM53.7 142.4h12.8l1.3 1.2-1.3 1.2h-12.8z"/>
<path d="M67.3 157.7l1.2-1.8 1.2 1.8M72.2 143.6h2.5l-1.3 1.2zM46.5 179.2h18.1l1.2 1.3-1.2 1.2h-18.1zM47.6 170.6h2.5l-1.3 1.3zM67.3 174.9l1.2-1.8 1.2 1.8M185.3 176.2l1.2 1.8 1.2-1.8M204.9 163.3h2.5l-1.2 1.2zM335.2 170l1.2-1.8 1.3 1.8M46.3 198.9h18l1.3 1.2-1.3 1.3h-18zM47.6 190.3h2.5l-1.3 1.2zM67.3 194.6l1.2-1.8 1.2 1.8M184 194h20.9l1.3 1.2-1.3 1.2h-20.9z"/>
<path d="M308.2 180.5h2.4l-1.2 1.2zM325.4 180.5h2.5l-1.3 1.2zM47.6 210h2.5l-1.3 1.2zM170.5 219.2l1.2-1.9 1.3 1.9M222.1 202.6h2.5l-1.2 1.2zM300.8 210h2.5l-1.3 1.2zM59.9 221.6l1.2-1.8 1.3 1.8M60.2 227.9h-.6v.5h3v.5h-.5M61.1 228.4l1.3 2.5h-2.5zM68.7 238.2h17.3l1.2 1.3-1.2 1.2h-17.3zM90.6 238.2h20.9l1.3 1.3-1.3 1.2h-20.9zM268.8 229.6h2.5l-1.2 1.3z"/>
<path d="M47.6 246.8h2.5l-1.3 1.3zM62.4 257.3l1.2 1.8 1.2-1.8M62.6 247.6h-.5v.5h3v.5h-.5M63.6 248.1l1.2 2.4h-2.4zM111.5 246.8h2.5l-1.2 1.3zM170.5 259.1h2.5l-1.3 1.2z"/>
</g>
<g fill="none" stroke="#000" stroke-width=".4">
<path d="M37.8 33h7.3v9.8h-7.3zM72.2 33h7.4v9.8h-7.4zM106.6 33h7.4v9.8h-7.4zM134.9 35.5h6.1v7.3h-6.1zM287.3 37.9h6.1v31.9h-6.1zM345.1 37.9h6.1v31.9h-6.1zM29.2 74.8h6.1v31.9h-6.1zM93.1 74.8h6.1v31.9h-6.1zM155.8 74.8h6.1v31.9h-6.1zM287.3 82.1h6.1v32h-6.1zM345.1 82.1h6.1v32h-6.1zM287.3 128.8h6.1v32h-6.1z"/>
<path d="M345.1 128.8h6.1v32h-6.1zM31.6 158.3h6.2v9.9h-6.2zM31.6 178h6.2v9.9h-6.2zM287.3 173.1h6.1v31.9h-6.1zM345.1 173.1h6.1v31.9h-6.1zM31.6 197.7h6.2v9.8h-6.2zM245.5 205l9.8 5-9.8 4.9zM31.6 237h6.2v7.4h-6.2zM121.3 237h6.2v7.4h-6.2zM186.5 229.6l9.8 4.9-9.8 5z"/>
</g>
<g fill="none" stroke="#000" stroke-width=".59">
<path d="M39 37.9h1.2M39 35.5h1.2M42.7 37.9h1.2M42.7 35.5h1.2M73.4 37.9h1.3M73.4 35.5h1.3M77.1 37.9h1.2M77.1 35.5h1.2M107.8 37.9h1.3M107.8 35.5h1.3M111.5 37.9h1.3M111.5 35.5h1.3"/>
<path d="M138.6 37.9h1.2M39 40.4h1.2M42.7 40.4h1.2M73.4 40.4h1.3M77.1 40.4h1.2M107.8 40.4h1.3M111.5 40.4h1.3M138.6 40.4h1.2M291 45.3h1.2M291 42.8h1.2M291 40.4h1.2M291 50.2h1.2"/>
<path d="M291 47.7h1.2M291 52.6h1.2M291 55.1h1.2M291 57.6h1.2M346.3 45.3h1.2M346.3 42.8h1.2M346.3 40.4h1.2M346.3 50.2h1.2M346.3 47.7h1.2M346.3 52.6h1.2M346.3 55.1h1.2M346.3 57.6h1.2"/>
<path d="M32.9 79.7h1.2M32.9 77.2h1.2M96.8 79.7h1.2M96.8 77.2h1.2M157 79.7h1.2M157 77.2h1.2M291 60h1.2M291 62.5h1.2M291 64.9h1.2M291 67.4h1.2M346.3 60h1.2M346.3 62.5h1.2"/>
<path d="M346.3 64.9h1.2M346.3 67.4h1.2M32.9 82.1h1.2M32.9 87.1h1.2M32.9 84.6h1.2M32.9 89.5h1.2M32.9 92h1.2M32.9 94.4h1.2M32.9 96.9h1.2M32.9 99.4h1.2M96.8 82.1h1.2M96.8 87.1h1.2"/>
<path d="M96.8 84.6h1.2M96.8 89.5h1.2M96.8 92h1.2M96.8 94.4h1.2M96.8 96.9h1.2M96.8 99.4h1.2M157 82.1h1.2M157 87.1h1.2M157 84.6h1.2M157 89.5h1.2M157 92h1.2M157 94.4h1.2"/>
<path d="M157 96.9h1.2M157 99.4h1.2M291 87.1h1.2M291 84.6h1.2M291 89.5h1.2M291 92h1.2M291 94.4h1.2M291 96.9h1.2M291 99.4h1.2M346.3 87.1h1.2M346.3 84.6h1.2M346.3 89.5h1.2"/>
<path d="M346.3 92h1.2M346.3 94.4h1.2M346.3 96.9h1.2M346.3 99.4h1.2M32.9 101.8h1.2M32.9 104.3h1.2M96.8 101.8h1.2M96.8 104.3h1.2M157 101.8h1.2M157 104.3h1.2M291 101.8h1.2M291 104.3h1.2"/>
<path d="M291 106.7h1.2M291 109.2h1.2M291 111.7h1.2M346.3 101.8h1.2M346.3 104.3h1.2M346.3 106.7h1.2M346.3 109.2h1.2M346.3 111.7h1.2M291 136.2h1.2M291 133.8h1.2M291 131.3h1.2M291 138.7h1.2"/>
<path d="M346.3 136.2h1.2M346.3 133.8h1.2M346.3 131.3h1.2M346.3 138.7h1.2M291 141.1h1.2M291 143.6h1.2M291 146h1.2M291 148.5h1.2M291 151h1.2M291 153.4h1.2M291 155.9h1.2M291 158.3h1.2"/>
<path d="M346.3 141.1h1.2M346.3 143.6h1.2M346.3 146h1.2M346.3 148.5h1.2M346.3 151h1.2M346.3 153.4h1.2M346.3 155.9h1.2M346.3 158.3h1.2M35.3 160.8h1.3M35.3 163.3h1.3M35.3 165.7h1.3M291 178h1.2"/>
<path d="M291 175.6h1.2M346.3 178h1.2M346.3 175.6h1.2M35.3 180.5h1.3M35.3 185.4h1.3M35.3 182.9h1.3M291 180.5h1.2M291 185.4h1.2M291 182.9h1.2M291 187.9h1.2M291 190.3h1.2M291 192.8h1.2"/>
<path d="M291 195.2h1.2M291 197.7h1.2M346.3 180.5h1.2M346.3 185.4h1.2M346.3 182.9h1.2M346.3 187.9h1.2M346.3 190.3h1.2M346.3 192.8h1.2M346.3 195.2h1.2M346.3 197.7h1.2M35.3 200.1h1.3M35.3 202.6h1.3"/>
<path d="M35.3 205h1.3M291 200.1h1.2M291 202.6h1.2M346.3 200.1h1.2M346.3 202.6h1.2M35.3 239.5h1.3M122.6 239.5h1.2M35.3 241.9h1.3M122.6 241.9h1.2"/>
</g>
<path d="M196.8 147.7h4v.3h-4zM196.8 146.5h4v.4h-4zM196.8 164.8h4v.4h-4zM196.8 163.7h4v.4h-4zM162.4 246h3.9v.4h-3.9zM162.4 244.9h3.9v.3h-3.9z" fill="#000" stroke="#000" stroke-width=".2"/>
<path d="M7 3.5h417.9v270.4h-417.9z" fill="none" stroke="#000" stroke-width=".3"/>
<g fill="#000" stroke="#000" stroke-width=".2">
<circle cx="29.2" cy="37.9" r=".49"/>
<circle cx="29.2" cy="35.5" r=".49"/>
<circle cx="53.8" cy="37.9" r=".49"/>
<circle cx="63.6" cy="37.9" r=".49"/>
<circle cx="63.6" cy="35.5" r=".49"/>
<circle cx="88.2" cy="37.9" r=".49"/>
<circle cx="98" cy="37.9" r=".49"/>
<circle cx="98" cy="35.5" r=".49"/>
<circle cx="122.6" cy="37.9" r=".49"/>
<circle cx="53.8" cy="40.4" r=".49"/>
<circle cx="88.2" cy="40.4" r=".49"/>
<circle cx="122.6" cy="40.4" r=".49"/>
<circle cx="304.5" cy="45.3" r=".49"/>
<circle cx="336.4" cy="45.3" r=".49"/>
<circle cx="336.4" cy="40.4" r=".49"/>
<circle cx="127.5" cy="69.8" r=".49"/>
<circle cx="147.2" cy="77.2" r=".49"/>
<circle cx="46.4" cy="82.1" r=".49"/>
<circle cx="110.3" cy="82.1" r=".49"/>
<circle cx="122.6" cy="99.4" r=".49"/>
<circle cx="132.4" cy="94.4" r=".49"/>
<circle cx="144.7" cy="82.1" r=".49"/>
<circle cx="304.5" cy="89.5" r=".49"/>
<circle cx="336.4" cy="89.5" r=".49"/>
<circle cx="336.4" cy="84.6" r=".49"/>
<circle cx="41.5" cy="104.3" r=".49"/>
<circle cx="304.5" cy="136.2" r=".49"/>
<circle cx="336.4" cy="136.2" r=".49"/>
<circle cx="336.4" cy="131.3" r=".49"/>
<circle cx="186.5" cy="141.1" r=".49"/>
<circle cx="198.8" cy="155.9" r=".49"/>
<circle cx="186.5" cy="170.6" r=".49"/>
<circle cx="336.4" cy="175.6" r=".49"/>
<circle cx="238.1" cy="197.7" r=".49"/>
<circle cx="304.5" cy="180.5" r=".49"/>
<circle cx="336.4" cy="180.5" r=".49"/>
<circle cx="211.1" cy="212.4" r=".49"/>
<circle cx="262.7" cy="210" r=".49"/>
<circle cx="270.1" cy="210" r=".49"/>
<circle cx="61.1" cy="239.5" r=".49"/>
<circle cx="63.6" cy="239.5" r=".49"/>
<circle cx="171.7" cy="239.5" r=".49"/>
<circle cx="171.7" cy="237" r=".49"/>
<circle cx="206.2" cy="234.5" r=".49"/>
<circle cx="171.7" cy="254.2" r=".49"/>
</g>
<g font-size="6.9">
<text x="26.7" y="20.7">Power Connectors</text>
<text x="282.4" y="28.1">PMOD Breakouts</text>
<text x="26.7" y="62.5">Board Control</text>
<text x="87.2" y="61">Communication Breakout</text>
<text x="26.7" y="69.8">Signals</text>
<text x="26.7" y="131.3">Filter Inputs/Output</text>
<text x="159.5" y="128.9">Level Shifter</text>
<text x="159.5" y="136.2">Power</text>
<text x="157" y="205.1">Level shifter</text>
</g>
<g font-size="5.2">
<text x="324.2" y="245.6">TITLE:</text>
<text x="345.1" y="245.6">Filter Board</text>
</g>
<g font-size="3.6">
<text x="32.6" y="6.6">1</text>
<text x="78.2" y="6.6">2</text>
<text x="123.8" y="6.6">3</text>
<text x="169.4" y="6.6">4</text>
<text x="215" y="6.6">5</text>
<text x="260.6" y="6.6">6</text>
<text x="306.2" y="6.6">7</text>
<text x="351.9" y="6.6">8</text>
<text x="397.5" y="6.6">9</text>
<text x="7.7" y="30.7">A</text>
<text x="421.9" y="30.7">A</text>
<text x="7.7" y="75.1">B</text>
<text x="421.9" y="75.1">B</text>
<text x="7.6" y="119.6">C</text>
<text x="421.8" y="119.6">C</text>
<text x="7.6" y="164">D</text>
<text x="421.8" y="164">D</text>
<text x="7.7" y="208.5">E</text>
<text x="421.9" y="208.5">E</text>
<text x="7.8" y="252.9">F</text>
<text x="422" y="252.9">F</text>
</g>
<g font-size="3.5">
<text x="324.2" y="255.4">Engineer:</text>
<text x="342.6" y="255.4">Isaac Rex</text>
<text x="324.2" y="262.8">Document Number:</text>
<text x="409" y="262.8">REV:</text>
<text x="411.4" y="267.7">0</text>
<text x="324.2" y="272.6">Date:</text>
<text x="335.2" y="272.6">11/26/19</text>
<text x="349.4" y="272.6">11:48 AM</text>
<text x="393" y="272.6">Sheet:</text>
<text x="406.5" y="272.6">5/5</text>
</g>
<g font-size="2.4">
<text x="26.4" y="27.6">+5V0</text>
<text x="60.9" y="27.1">+3V3</text>
<text x="95.3" y="27.1">+1V8</text>
<text x="146.9" y="27.6">+5V0</text>
<text x="333.7" y="32">+3V3</text>
<text x="287.3" y="36.7">J5</text>
<text x="298.1" y="40.6">NC</text>
<text x="347.3" y="36.7">J15</text>
<text x="298.1" y="43.3">NC</text>
<text x="124.8" y="64">+3V3</text>
<text x="113.7" y="68.6">I2C Pullups</text>
<text x="144.5" y="68.9">+3V3</text>
<text x="29.2" y="73.5">J3</text>
<text x="40" y="77.5">NC</text>
<text x="93.1" y="73.5">J2</text>
<text x="103.9" y="77.5">NC</text>
<text x="117.3" y="74.4">R14</text>
<text x="127.1" y="74.4">R15</text>
<text x="158" y="73.5">J17</text>
<text x="287.3" y="72.3">ZYBO_JC</text>
<text x="333.7" y="76.2">+3V3</text>
<text x="336.8" y="72.3">BRKOUT_JC</text>
<text x="40" y="80.2">NC</text>
<text x="103.9" y="80.2">NC</text>
<text x="117.2" y="82.5">4.7k</text>
<text x="127" y="82.5">4.7k</text>
<text x="287.3" y="80.9">J6</text>
<text x="347.3" y="80.9">J16</text>
<text x="298.1" y="84.9">NC</text>
<text x="298.1" y="87.6">NC</text>
<text x="49.5" y="107.8">R85</text>
<text x="29.2" y="109.2">ZYBO_JE</text>
<text x="49.5" y="112.3">10k</text>
<text x="93.1" y="109.2">ZYBO_JF</text>
<text x="147.8" y="109.2">BRKOUT_JF</text>
<text x="287.3" y="116.6">ZYBO_JB</text>
<text x="337" y="116.6">BRKOUT_JB</text>
<text x="333.7" y="123">+3V3</text>
<text x="287.3" y="127.6">J4</text>
<text x="298.1" y="131.6">NC</text>
<text x="347.3" y="127.6">J14</text>
<text x="31.6" y="135">J8</text>
<text x="183.8" y="133.3">+5V0</text>
<text x="298.1" y="134.3">NC</text>
<text x="49.8" y="141.6">NC</text>
<text x="31.6" y="149.3">SJ1-3523N</text>
<text x="192.9" y="145.7">C72</text>
<text x="65.6" y="155.4">+5V0</text>
<text x="184.3" y="155.6">U19_P</text>
<text x="191.2" y="150.6">0.1uF</text>
<text x="184.3" y="157.9">OPA2197</text>
<text x="191.2" y="167.8">0.1uF</text>
<text x="192.9" y="162.9">C73</text>
<text x="287.3" y="163.3">ZYBO_JD</text>
<text x="333.7" y="167.2">+3V3</text>
<text x="336.8" y="163.3">BRKOUT_JD</text>
<text x="65.8" y="172.1">+3V3</text>
<text x="287.3" y="171.9">J7</text>
<text x="347.3" y="171.9">J21</text>
<text x="298.1" y="175.8">NC</text>
<text x="298.1" y="178.5">NC</text>
<text x="184.8" y="181">-5V</text>
<text x="65.8" y="191.8">+1V8</text>
<text x="205.4" y="193">-5V-+5V Swing</text>
<text x="228.5" y="195.7">R84</text>
<text x="243.3" y="195.7">R83</text>
<text x="212.1" y="201.9">R79</text>
<text x="228.5" y="200.9">18k</text>
<text x="243.3" y="200.9">1.8k</text>
<text x="337.1" y="200.9">NC</text>
<text x="337.1" y="203.3">NC</text>
<text x="212.1" y="209.5">18k</text>
<text x="251.9" y="204.1">0-1V Out</text>
<text x="254.1" y="208.2">U19_B</text>
<text x="287.3" y="207.5">A_XADC</text>
<text x="336.8" y="207.5">BRKOUT_JD</text>
<text x="254.1" y="213.2">OPA2197</text>
<text x="58.4" y="219.3">+5V0</text>
<text x="169" y="216.8">+5V0</text>
<text x="212.1" y="216.6">R80</text>
<text x="264.8" y="217">R43</text>
<text x="67.3" y="225.5">D1 &amp; D2</text>
<text x="172.7" y="226.5">R81</text>
<text x="212.1" y="224">1.8k</text>
<text x="265.3" y="225.1">10k</text>
<text x="56.2" y="229.6">D1</text>
<text x="67.3" y="228.6">SBR80520LT3G</text>
<text x="195.1" y="232.8">U19_A</text>
<text x="164.4" y="237">0.5V</text>
<text x="172.7" y="234.1">18k</text>
<text x="195.1" y="237.7">OPA2197</text>
<text x="212.1" y="234.3">0.5V_REF</text>
<text x="158.5" y="244">C71</text>
<text x="172.7" y="243.7">R82</text>
<text x="58.7" y="249.3">D2</text>
<text x="156.7" y="248.9">0.1uF</text>
<text x="172.7" y="251">2k</text>
<text x="60.9" y="261.6">-5V0</text>
</g>
<g font-size="2.1">
<text x="35.6" y="35.1">1</text>
<text x="46.2" y="35.1">2</text>
<text x="70" y="35.1">1</text>
<text x="80.6" y="35.1">2</text>
<text x="104.4" y="35.1">1</text>
<text x="115" y="35.1">2</text>
<text x="35.6" y="37.6">3</text>
<text x="35.6" y="40">5</text>
<text x="46.2" y="40">6</text>
<text x="46.2" y="37.6">4</text>
<text x="70" y="37.6">3</text>
<text x="70" y="40">5</text>
<text x="80.6" y="40">6</text>
<text x="80.6" y="37.6">4</text>
<text x="104.4" y="37.6">3</text>
<text x="104.4" y="40">5</text>
<text x="115" y="40">6</text>
<text x="115" y="37.6">4</text>
<text x="142.1" y="40">1</text>
<text x="142.1" y="37.6">2</text>
<text x="294.5" y="40">1</text>
<text x="342.9" y="40">1</text>
<text x="294.5" y="42.5">2</text>
<text x="294.5" y="44.9">3</text>
<text x="294.5" y="47.4">4</text>
<text x="342.9" y="42.5">2</text>
<text x="342.9" y="44.9">3</text>
<text x="342.9" y="47.4">4</text>
<text x="294.5" y="49.8">5</text>
<text x="294.5" y="52.3">6</text>
<text x="342.9" y="49.8">5</text>
<text x="342.9" y="52.3">6</text>
<text x="294.5" y="54.8">7</text>
<text x="294.5" y="57.2">8</text>
<text x="294.5" y="59.7">9</text>
<text x="342.9" y="54.8">7</text>
<text x="342.9" y="57.2">8</text>
<text x="342.9" y="59.7">9</text>
<text x="294.5" y="62.1">10</text>
<text x="294.5" y="64.6">11</text>
<text x="341.7" y="62.1">10</text>
<text x="341.9" y="64.6">11</text>
<text x="294.5" y="67.1">12</text>
<text x="341.7" y="67.1">12</text>
<text x="36.4" y="76.9">1</text>
<text x="100.3" y="76.9">1</text>
<text x="153.6" y="76.9">1</text>
<text x="36.4" y="79.3">2</text>
<text x="36.4" y="81.8">3</text>
<text x="100.3" y="79.3">2</text>
<text x="100.3" y="81.8">3</text>
<text x="153.6" y="79.3">2</text>
<text x="153.6" y="81.8">3</text>
<text x="36.4" y="84.3">4</text>
<text x="36.4" y="86.7">5</text>
<text x="36.4" y="89.2">6</text>
<text x="100.3" y="84.3">4</text>
<text x="100.3" y="86.7">5</text>
<text x="100.3" y="89.2">6</text>
<text x="153.6" y="84.3">4</text>
<text x="153.6" y="86.7">5</text>
<text x="153.6" y="89.2">6</text>
<text x="294.5" y="84.3">1</text>
<text x="294.5" y="86.7">2</text>
<text x="294.5" y="89.2">3</text>
<text x="342.9" y="84.3">1</text>
<text x="342.9" y="86.7">2</text>
<text x="342.9" y="89.2">3</text>
<text x="36.4" y="91.6">7</text>
<text x="36.4" y="94.1">8</text>
<text x="100.3" y="91.6">7</text>
<text x="100.3" y="94.1">8</text>
<text x="153.6" y="91.6">7</text>
<text x="153.6" y="94.1">8</text>
<text x="294.5" y="91.6">4</text>
<text x="294.5" y="94.1">5</text>
<text x="342.9" y="91.6">4</text>
<text x="342.9" y="94.1">5</text>
<text x="36.4" y="96.6">9</text>
<text x="36.4" y="99">10</text>
<text x="36.4" y="101.5">11</text>
<text x="100.3" y="96.6">9</text>
<text x="100.3" y="99">10</text>
<text x="100.3" y="101.5">11</text>
<text x="152.4" y="99">10</text>
<text x="152.6" y="101.5">11</text>
<text x="153.6" y="96.6">9</text>
<text x="294.5" y="96.6">6</text>
<text x="294.5" y="99">7</text>
<text x="294.5" y="101.5">8</text>
<text x="342.9" y="96.6">6</text>
<text x="342.9" y="99">7</text>
<text x="342.9" y="101.5">8</text>
<text x="36.4" y="103.9">12</text>
<text x="100.3" y="103.9">12</text>
<text x="152.4" y="103.9">12</text>
<text x="294.5" y="103.9">9</text>
<text x="294.5" y="106.4">10</text>
<text x="341.7" y="106.4">10</text>
<text x="342.9" y="103.9">9</text>
<text x="294.5" y="108.8">11</text>
<text x="294.5" y="111.3">12</text>
<text x="341.7" y="111.3">12</text>
<text x="341.9" y="108.8">11</text>
<text x="294.5" y="131">1</text>
<text x="342.9" y="131">1</text>
<text x="294.5" y="133.4">2</text>
<text x="294.5" y="135.9">3</text>
<text x="342.9" y="133.4">2</text>
<text x="342.9" y="135.9">3</text>
<text x="46.7" y="138.3">1</text>
<text x="46.7" y="140.8">3</text>
<text x="46.7" y="143.3">2</text>
<text x="294.5" y="138.3">4</text>
<text x="294.5" y="140.8">5</text>
<text x="294.5" y="143.3">6</text>
<text x="342.9" y="138.3">4</text>
<text x="342.9" y="140.8">5</text>
<text x="342.9" y="143.3">6</text>
<text x="294.5" y="145.7">7</text>
<text x="294.5" y="148.2">8</text>
<text x="342.9" y="145.7">7</text>
<text x="342.9" y="148.2">8</text>
<text x="187" y="153.2">V+</text>
<text x="294.5" y="150.6">9</text>
<text x="294.5" y="153.1">10</text>
<text x="294.5" y="155.5">11</text>
<text x="341.7" y="153.1">10</text>
<text x="341.9" y="155.5">11</text>
<text x="342.9" y="150.6">9</text>
<text x="38.8" y="160.5">3</text>
<text x="187" y="160.1">V-</text>
<text x="294.5" y="158">12</text>
<text x="341.7" y="158">12</text>
<text x="38.8" y="165.4">1</text>
<text x="38.8" y="162.9">2</text>
<text x="294.5" y="175.2">1</text>
<text x="294.5" y="177.7">2</text>
<text x="342.9" y="175.2">1</text>
<text x="342.9" y="177.7">2</text>
<text x="38.8" y="185">1</text>
<text x="38.8" y="182.6">2</text>
<text x="38.8" y="180.1">3</text>
<text x="294.5" y="180.1">3</text>
<text x="294.5" y="182.6">4</text>
<text x="294.5" y="185">5</text>
<text x="342.9" y="180.1">3</text>
<text x="342.9" y="182.6">4</text>
<text x="342.9" y="185">5</text>
<text x="294.5" y="187.5">6</text>
<text x="294.5" y="190">7</text>
<text x="342.9" y="187.5">6</text>
<text x="342.9" y="190">7</text>
<text x="294.5" y="192.4">8</text>
<text x="294.5" y="194.9">9</text>
<text x="294.5" y="197.3">10</text>
<text x="341.7" y="197.3">10</text>
<text x="342.9" y="192.4">8</text>
<text x="342.9" y="194.9">9</text>
<text x="38.8" y="202.2">2</text>
<text x="38.8" y="199.8">3</text>
<text x="294.5" y="199.8">11</text>
<text x="294.5" y="202.2">12</text>
<text x="341.7" y="202.2">12</text>
<text x="341.9" y="199.8">11</text>
<text x="38.8" y="204.7">1</text>
<text x="38.8" y="239.1">2</text>
<text x="119.2" y="239.1">1</text>
<text x="38.8" y="241.6">1</text>
<text x="119.2" y="241.6">2</text>
</g>
<g font-size="1.7">
<text x="45" y="87.7">FILT_SELECT0/2.6B</text>
<text x="103.4" y="86.6">UART0_TX</text>
<text x="103.4" y="89">UART1_TX</text>
<text x="44.9" y="95.1">INPUT_SELECT1/2.2B</text>
<text x="44.9" y="90.1">INPUT_SELECT2/2.2B</text>
<text x="45" y="92.6">FILT_SELECT1/2.6B</text>
<text x="103.4" y="93.9">SDA</text>
<text x="103.4" y="91.5">UART0_RX</text>
<text x="44.9" y="100">INPUT_SELECT0/2.2B</text>
<text x="45" y="97.5">FILT_SELECT2/2.6B</text>
<text x="103.4" y="98.9">SCL</text>
<text x="103.4" y="96.7">JF8</text>
<text x="103.4" y="101.6">JF7</text>
<text x="44.8" y="104.9">SYSTEM_EN/2.9B</text>
<text x="44.9" y="102.4">HP/LP_TOGGLE/2.9B</text>
<text x="103.4" y="103.8">UART1_RX</text>
<text x="54.5" y="144.2">3.5MM_IN/2.1B</text>
<text x="47.2" y="161.4">5V0SENSOR_IN/2.1B</text>
<text x="47.4" y="181.1">3V3SENSOR_IN/2.1B</text>
<text x="297.1" y="185.1">XADC_J14</text>
<text x="297.1" y="187.6">XADC_K14</text>
<text x="297.1" y="190.1">XADC_J16</text>
<text x="184.9" y="195.8">FILTER_OUT_BUFF/2.7A</text>
<text x="297" y="195">XADC_L15</text>
<text x="297" y="197.4">XADC_L14</text>
<text x="297.1" y="192.5">XADC_K16</text>
<text x="47.2" y="200.7">1V8SENSOR_IN/2.1A</text>
<text x="228.8" y="203.1">0.1%</text>
<text x="243.3" y="203.1">0.1%</text>
<text x="303.5" y="202.1">XADC_N15</text>
<text x="213.5" y="205.5">0.1%</text>
<text x="213.5" y="220.3">0.1%</text>
<text x="174" y="230.1">0.1%</text>
<text x="69.6" y="240.1">ANALOGUE_IN/2.1B</text>
<text x="91.5" y="240.1">FILTER_OUT_BUFF/2.7A</text>
<text x="174" y="247.1">0.1%</text>
</g>
</svg>
